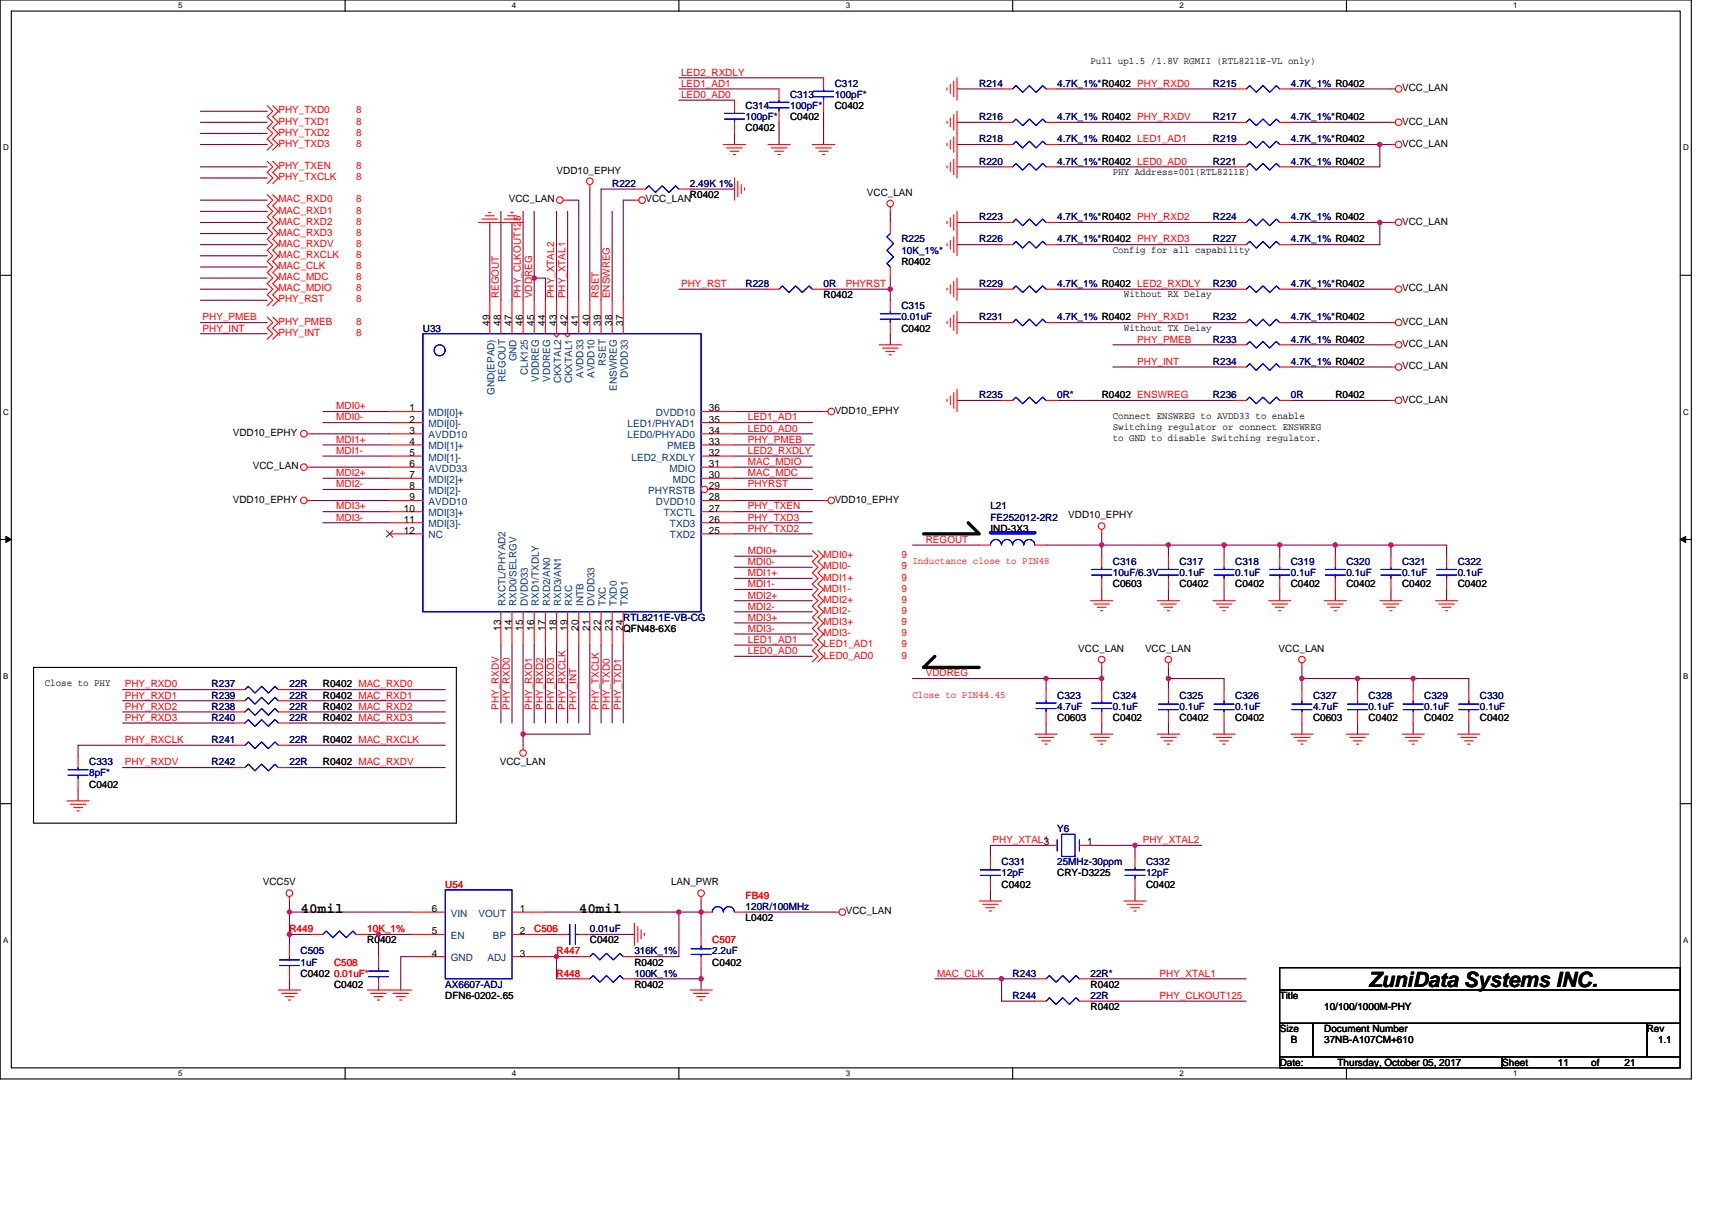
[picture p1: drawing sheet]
<svg xmlns="http://www.w3.org/2000/svg" width="297mm" height="210mm" viewBox="0 0 297 210" stroke-linecap="round" stroke-linejoin="round" font-family="sans-serif">
<path d="M0 0h293.5v187.2h-293.5zM2 1.9h289.5v183.4h-289.5z" fill="none" stroke="#000" stroke-width=".19"/>
<g fill="#fff">
<path d="M30.9 .2h.8v1.6h-.8z"/>
<path d="M30.9 185.5h.8v1.6h-.8z"/>
</g>
<path d="M59.9 0v1.9M59.9 185.3v1.9" fill="none" stroke="#000" stroke-width=".19"/>
<g fill="#fff">
<path d="M88.8 .2h.8v1.6h-.8z"/>
<path d="M88.8 185.5h.8v1.6h-.8z"/>
</g>
<path d="M117.8 0v1.9M117.8 185.3v1.9" fill="none" stroke="#000" stroke-width=".19"/>
<g fill="#fff">
<path d="M146.7 .2h.8v1.6h-.8z"/>
<path d="M146.7 185.5h.8v1.6h-.8z"/>
</g>
<path d="M175.7 0v1.9M175.7 185.3v1.9" fill="none" stroke="#000" stroke-width=".19"/>
<g fill="#fff">
<path d="M204.7 .2h.7v1.6h-.7z"/>
<path d="M204.7 185.5h.7v1.6h-.7z"/>
</g>
<path d="M233.6 0v1.9M233.6 185.3v1.9" fill="none" stroke="#000" stroke-width=".19"/>
<g fill="#fff">
<path d="M262.6 .2h.7v1.6h-.7z"/>
<path d="M262.6 185.5h.7v1.6h-.7z"/>
<path d="M.5 24.8h1v1.6h-1z"/>
<path d="M292 24.8h1v1.6h-1z"/>
<path d="M.5 70.7h1v1.5h-1z"/>
<path d="M292 70.7h1v1.5h-1z"/>
</g>
<path d="M0 47.8h2M291.5 47.8h2" fill="none" stroke="#000" stroke-width=".19"/>
<g fill="#fff">
<path d="M.5 116.5h.9v1.6h-.9z"/>
<path d="M292 116.5h.9v1.6h-.9z"/>
</g>
<path d="M0 93.6h2M291.5 93.6h2" fill="none" stroke="#000" stroke-width=".19"/>
<path d="M1 93.1l1 .5-1 .5zM291.5 93.6l1-.5v1z" fill="#000" stroke="#000" stroke-width=".17"/>
<g fill="#fff">
<path d="M.5 162.4h.9v1.5h-.9z"/>
<path d="M292 162.4h.9v1.5h-.9z"/>
</g>
<path d="M5.8 115.8h73.4v27.1h-73.4zM0 139.5h2M291.5 139.5h2M222 167.9h69.5v3.9h-69.5zM222 171.8h69.5v5.8h-69.5zM222 177.6h5.8v5.8h-5.8zM227.8 177.6h57.9v5.8h-57.9zM285.7 177.6h5.8v5.8h-5.8zM222 183.4h38.6v1.9h-38.6zM260.6 183.4h30.9v1.9h-30.9z" fill="none" stroke="#000" stroke-width=".19"/>
<g fill="none" stroke="#800040" stroke-width=".19">
<path d="M34.8 19.3h11.6M117.8 17.4h9.6M117.8 15.4h17.4M117.8 13.5h25.1M142.9 19.3v5.8M166 15.4h7.8M183.4 15.4h30.9M224 15.4h17.3M34.8 23.2h11.6M34.8 21.2h11.6M34.8 25.1h11.6M34.8 29h11.6"/>
<path d="M34.8 30.9h11.6M34.8 34.7h11.6M34.8 36.7h11.6M34.8 38.6h11.6M85 38.6v13.5M86.9 36.7v15.4M88.8 38.6v13.5M90.8 36.7v15.4M92.7 36.7v11.6M96.6 36.7v15.4M98.5 36.7v15.4M98.5 34.7h1.9v17.4"/>
<path d="M102.3 32.8v19.3M106.2 36.7v15.4M110.1 32.8h-5.8v19.3M110.1 34.7h-2v17.4M119.7 32.8h7.7M127.4 23.2v1.9M135.2 21.2v3.9M154.5 36.7v1.9M166 21.2h7.8M166 25.1h7.8M166 29h7.8M166 38.6h7.8"/>
<path d="M183.4 21.2h30.9M183.4 38.6h30.9M183.4 25.1h30.9M183.4 29h30.9M224 38.6h15.4M224 21.2h17.3M224 25.1h15.4M239.4 38.6v3.9h-15.4M239.4 25.1v3.9h-15.4M239.4 38.6h1.9M239.4 25.1h1.9M34.8 56h11.6"/>
<path d="M34.8 57.9h11.6M34.8 42.5h11.6M34.8 44.4h11.6M34.8 52.1h11.6M34.8 48.3h11.6M34.8 50.2h11.6M34.8 46.3h11.6M34.8 40.5h11.6M92.7 48.3h1.9v3.8M92.7 48.3v3.8M117.8 50.2h15.4M142.9 50.2h11.6"/>
<path d="M154.5 48.3v1.9M154.5 50.2v1.9M154.5 57.9v1.9M166 42.5h7.8M166 56h7.8M166 50.2h7.8M183.4 42.5h30.9M183.4 56h30.9M183.4 50.2h30.9M193.1 59.8h21.2M224 56h17.3M224 59.8h17.3"/>
<path d="M224 50.2h17.3M54.1 75.3h13.5M56 77.2h11.6M56 73.3h11.6M56 79.1h11.6M56 71.4h11.6M127.4 77.2h13.9M127.4 71.4h15.5M127.4 75.3h13.5M127.4 73.3h13.5M127.4 79.1h13.5M166 69.5h7.8"/>
<path d="M183.4 69.5h30.9M193.1 63.7h21.2M224 63.7h17.3M224 69.5h17.3M54.1 81.1h13.5M54.1 86.9h13.5M56 90.7h11.6M56 88.8h11.6M56 84.9h11.6M56 83h11.6M127.4 86.9h15.5M127.4 84.9h13.5"/>
<path d="M127.4 81.1h13.5M127.4 88.8h13.5M127.4 90.7h13.5M127.4 92.6h13.5M127.4 83h13.5M127.4 98.4h13.5M127.4 96.5h13.5M158.3 94.6h11.6M181.5 94.6h9.7M191.2 94.6h11.5M191.2 94.6v1.9M191.2 92.6v2"/>
<path d="M202.7 94.6h9.7M202.7 94.6v1.9M212.4 94.6h9.6M212.4 94.6v1.9M222 94.6h9.7M222 94.6v1.9M231.7 94.6h9.6M231.7 94.6v1.9M241.3 94.6h9.7v1.9M241.3 94.6v1.9M21.3 119.7h19.3M50.2 119.7h27.1"/>
<path d="M86.9 112v13.5M88.8 112v13.5M90.8 112v15.4M92.7 112v13.5M94.6 112v13.5M96.6 112v13.5M98.5 112v13.5M100.4 112v13.5M102.3 112v15.4h-11.5M104.3 112v13.5M106.2 112v13.5M108.1 112v13.5"/>
<path d="M127.4 100.4h13.5M127.4 110h13.5M127.4 108.1h13.5M127.4 102.3h13.5M127.4 106.2h13.5M127.4 104.2h13.5M127.4 113.9h13.5M127.4 112h13.5M158.3 117.8h23.2M181.5 117.8v1.9M181.5 117.8h9.7M191.2 117.8v1.9"/>
<path d="M191.2 115.8v2M191.2 102.3v1.9M202.7 115.8v2M202.7 117.8h9.7v1.9M202.7 102.3v1.9M202.7 117.8v1.9M212.4 102.3v1.9M222 102.3v1.9M225.9 117.8v1.9M225.9 115.8v2M225.9 117.8h9.6M231.7 102.3v1.9"/>
<path d="M235.5 117.8h9.7M235.5 117.8v1.9M241.3 102.3v1.9M245.2 117.8h9.6v1.9M245.2 117.8v1.9M251 102.3v1.9M13.5 137.1v1.9M21.3 125.5h19.3M21.3 123.5h19.3M21.3 121.6h19.3M21.3 133.2h19.3M40.6 129.3h-27.1v2"/>
<path d="M50.2 129.3h27.1M50.2 123.5h27.1M50.2 125.5h27.1M50.2 121.6h27.1M50.2 133.2h27.1M90.8 127.4v1.9M181.5 125.5v1.9M191.2 125.5v1.9M202.7 125.5v1.9M212.4 125.5v1.9M225.9 125.5v1.9M235.5 125.5v1.9"/>
<path d="M245.2 125.5v1.9M254.8 125.5v1.9M50.2 158.3h21.3M50.2 156.4v1.9M50.2 158.3v3.9M94.6 158.3h23.2M117.8 158.3v7.7h-7.7M117.8 158.3h3.8M121.6 156.4v1.9M121.6 158.3v3.9M129.4 158.3h15.4M171.8 154.4v2"/>
<path d="M181.5 146.7h-9.7v1.9M189.2 146.7h7.7M196.9 146.7v1.9M196.9 154.4v2M196.9 146.7h11.6M50.2 162.2h3.9M50.2 162.2v1.9M50.2 169.9v1.9M63.7 162.2h2M65.7 162.2v3.8M65.7 162.2h5.8M71.5 166h-2v5.8"/>
<path d="M94.6 166h2v3.9h3.8M94.6 162.2h2M96.6 166h3.8M102.3 162.2h7.8M110.1 169.9h11.5M121.6 169.9v1.9M121.6 167.9v2M162.2 169.9h11.6M173.8 169.9v3.8h5.8M173.8 169.9h5.8M189.2 173.7h27M189.2 169.9h27"/>
</g>
<g fill="#f0f" stroke="#f0f" stroke-width=".19">
<circle cx="225.9" cy="117.7" r=".38"/>
<circle cx="191.1" cy="94.6" r=".38"/>
<circle cx="196.9" cy="146.7" r=".38"/>
<circle cx="239.4" cy="25.1" r=".38"/>
<circle cx="239.4" cy="38.6" r=".38"/>
<circle cx="241.3" cy="94.6" r=".38"/>
<circle cx="181.5" cy="117.7" r=".38"/>
<circle cx="191.1" cy="117.7" r=".38"/>
<circle cx="92.7" cy="48.2" r=".38"/>
<circle cx="90.7" cy="127.4" r=".38"/>
<circle cx="202.7" cy="94.6" r=".38"/>
<circle cx="202.7" cy="117.7" r=".38"/>
<circle cx="235.5" cy="117.7" r=".38"/>
<circle cx="245.2" cy="117.7" r=".38"/>
<circle cx="212.4" cy="94.6" r=".38"/>
<circle cx="222" cy="94.6" r=".38"/>
<circle cx="231.7" cy="94.6" r=".38"/>
<circle cx="154.5" cy="50.2" r=".38"/>
<circle cx="173.8" cy="169.9" r=".38"/>
<circle cx="50.2" cy="158.3" r=".38"/>
<circle cx="50.2" cy="162.1" r=".38"/>
<circle cx="96.5" cy="166" r=".38"/>
<circle cx="121.6" cy="169.9" r=".38"/>
<circle cx="121.6" cy="158.3" r=".38"/>
<circle cx="117.8" cy="158.3" r=".38"/>
<circle cx="65.7" cy="162.1" r=".38"/>
</g>
<g fill="none" stroke="#f00" stroke-width=".19">
<path d="M46.4 18.3l.9 1-.9 1 .9 .9-.9 1 .9 1-.9 .9 .9 1-.9 1M47.3 18.3l1 1-1 1 1 .9-1 1 1 1-1 .9 1 1-1 1M164.3 15.2v.4M164.9 14.7v1.5M165.5 19.9v2.7M165.5 14.1v2.7M166 19.3v11.6M166 13.5v3.9M241.3 15.4h.8M46.4 33.8l.9 .9-.9 1 .9 1-.9 .9 .9 1-.9 1 .9 .9-.9 1 .9 1-.9 .9 .9 1-.9 1 .9 .9-.9 1 .9 1-.9 .9 .9 1-.9 1 .9 .9-.9 1M46.4 28l.9 1-.9 .9 .9 1-.9 1M47.3 33.8l1 .9-1 1 1 1-1 .9 1 1-1 1 1 .9-1 1 1 1-1 .9 1 1-1 1 1 .9-1 1 1 1-1 .9 1 1-1 1 1 .9-1 1"/>
<path d="M47.3 28l1 1-1 .9 1 1-1 1M83.6 38h2.7M84.2 37.4h1.5M84.8 36.9h.4M87.5 38h2.7M88.1 37.4h1.5M88.6 36.9h.4M90.8 38.6h-7.8M97.7 34.7h.8M102.3 32v.8M110.1 34.7h.7M125.5 25.1h3.9"/>
<path d="M126.1 25.7h2.7M126.7 26.2h1.5M127.3 26.8h.3M127.4 30.9v3.8M128 31.5v2.7M128.6 32v1.6M129.2 32.6v.4M133.2 25.1h3.9M133.8 25.7h2.7M134.4 26.2h1.5M135 26.8h.4M140.9 25.1h3.9"/>
<path d="M141.5 25.7h2.7M142.1 26.2h1.6M142.7 26.8h.4M154.5 35.9v.8M164.3 24.9v.4M164.3 28.8v.3M164.3 21v.4M164.3 38.4v.4M164.9 24.3v1.6M164.9 28.2v1.5M164.9 20.5v1.5M164.9 37.8v1.6"/>
<path d="M165.5 23.7v2.7M165.5 27.6v2.7M165.5 37.3v2.7M166 36.7v7.7M241.3 25.1h.8M241.3 21.2h.8M241.3 38.6h.8M46.4 55l.9 1-.9 .9 .9 1-.9 1M47.3 55l1 1-1 .9 1 1-1 1M152.5 59.8h3.9M164.3 42.3v.4M164.3 55.8v.4"/>
<path d="M164.3 50v.4M164.9 41.7v1.5M164.9 55.2v1.5M164.9 49.4v1.5M165.5 41.1v2.7M165.5 54.6v2.7M165.5 48.8v2.7M166 54v3.9M166 48.3v3.8M173.8 50.2h1.9M181.5 50.2h1.9M241.3 56h.8"/>
<path d="M241.3 59.8h.8M241.3 50.2h.8M53.3 75.3h.8M67.6 71.4h5.8M67.6 73.3h5.8M67.6 75.3h5.8M67.6 77.2h5.8M67.6 79.1h5.8M142.9 71.4h.8M153.1 60.4h2.7M153.7 61h1.5M154.3 61.6h.4"/>
<path d="M164.3 69.3v.4M164.9 68.7v1.6M165.5 68.1v2.7M166 67.6v3.8M241.3 69.5h.8M241.3 63.7h.8M53.3 81.1h.8M53.3 86.9h.8M67.6 81.1h5.8M67.6 83h5.8M67.6 84.9h5.8M67.6 86.9h5.8"/>
<path d="M67.6 88.8h5.8M67.6 90.7h5.8M67.6 92.6h5.8M121.6 86.9h5.8M121.6 88.8h5.8M121.6 90.7h5.8M121.6 92.6h5.8M140.9 95.5l1 1-1 1 1 .9-1 1 1 1-1 .9 1 1-1 1 1 .9-1 1 1 1-1 .9 1 1-1 1 1 .9-1 1 1 1-1 .9 1 1-1 1M141.9 95.5l1 1-1 1 1 .9-1 1 1 1-1 .9 1 1-1 1 1 .9-1 1 1 1-1 .9 1 1-1 1 1 .9-1 1 1 1-1 .9 1 1-1 1M142.9 86.9h.8M191.2 91.9v.7M202.7 96.5v1.9"/>
<path d="M86.9 106.2v5.8M88.8 106.2v5.8M90.8 106.2v5.8M92.7 106.2v5.8M94.6 106.2v5.8M96.6 106.2v5.8M98.5 106.2v5.8M100.4 106.2v5.8M102.3 106.2v5.8M104.3 106.2v5.8M106.2 106.2v5.8M108.1 106.2v5.8"/>
<path d="M189.2 104.2h3.9M189.8 104.8h2.7M190.4 105.4h1.5M190.9 106h.4M191.2 115v.8M200.8 104.2h3.9M201.4 104.8h2.7M201.9 105.4h1.6M202.5 106h.4M202.7 115v.8M202.7 100.4v1.9M210.5 104.2h3.8"/>
<path d="M211 104.8h2.7M211.6 105.4h1.5M212.2 106h.4M220.1 104.2h3.9M220.7 104.8h2.7M221.3 105.4h1.5M221.8 106h.4M225.9 115v.8M229.8 104.2h3.8M230.3 104.8h2.7M230.9 105.4h1.5M231.5 106h.4"/>
<path d="M239.4 104.2h3.9M240 104.8h2.7M240.6 105.4h1.5M241.1 106h.4M249.1 104.2h3.8M249.6 104.8h2.7M250.2 105.4h1.6M250.8 106h.4M11.6 139h3.9M12.2 139.6h2.7M90.8 129.3v.8M179.6 127.4h3.8"/>
<path d="M180.1 128h2.7M180.7 128.6h1.6M181.3 129.1h.4M189.2 127.4h3.9M189.8 128h2.7M190.4 128.6h1.5M190.9 129.1h.4M200.8 127.4h3.9M201.4 128h2.7M201.9 128.6h1.6M202.5 129.1h.4M210.5 127.4h3.8"/>
<path d="M211 128h2.7M211.6 128.6h1.5M212.2 129.1h.4M224 127.4h3.8M224.5 128h2.7M225.1 128.6h1.6M225.7 129.1h.4M233.6 127.4h3.9M234.2 128h2.7M234.8 128.6h1.5M235.3 129.1h.4M243.3 127.4h3.8"/>
<path d="M243.8 128h2.7M244.4 128.6h1.6M245 129.1h.4M252.9 127.4h3.9M253.5 128h2.7M254.1 128.6h1.5M254.7 129.1h.3M12.8 140.1h1.5M13.4 140.7h.3M50.2 155.6v.8M121.6 155.6v.8M144.8 158.3h.8"/>
<path d="M169.9 156.4h3.9M170.5 156.9h2.7M171.1 157.5h1.5M171.6 158.1h.4M195 156.4h3.9M195.6 156.9h2.7M196.2 157.5h1.5M196.7 158.1h.4M48.3 171.8h3.9M48.9 172.4h2.7M49.5 173h1.5M50 173.5h.4"/>
<path d="M64.3 172.4h2.7M64.9 173h1.5M65.5 173.5h.4M68.2 172.4h2.7M68.8 173h1.5M69.3 173.5h.4M71.5 171.8h-7.8M100.4 166h1.9M108.1 166h2M110.1 160.2v3.9M110.7 160.8v2.7M111.2 161.4v1.5"/>
<path d="M111.8 161.9v.4M119.7 171.8h3.9M120.3 172.4h2.7M120.9 173h1.5M121.5 173.5h.4"/>
<circle cx="242.7" cy="15.4" r=".57"/>
<circle cx="97.1" cy="34.7" r=".57"/>
<circle cx="102.3" cy="31.5" r=".57"/>
<circle cx="111.4" cy="34.7" r=".57"/>
<circle cx="154.5" cy="35.3" r=".57"/>
<circle cx="242.7" cy="25.1" r=".57"/>
<circle cx="242.7" cy="38.6" r=".57"/>
<circle cx="242.7" cy="21.2" r=".57"/>
<circle cx="242.7" cy="56" r=".57"/>
<circle cx="242.7" cy="50.2" r=".57"/>
<circle cx="242.7" cy="59.8" r=".57"/>
<circle cx="52.7" cy="75.3" r=".57"/>
<circle cx="144.2" cy="71.4" r=".57"/>
<circle cx="242.7" cy="63.7" r=".57"/>
<circle cx="242.7" cy="69.5" r=".57"/>
<circle cx="52.7" cy="86.8" r=".57"/>
<circle cx="52.7" cy="81.1" r=".57"/>
<circle cx="144.2" cy="86.8" r=".57"/>
<circle cx="191.1" cy="91.3" r=".57"/>
<circle cx="191.1" cy="114.5" r=".57"/>
<circle cx="202.7" cy="114.5" r=".57"/>
<circle cx="225.9" cy="114.5" r=".57"/>
<circle cx="90.8" cy="130.7" r=".57"/>
<circle cx="50.2" cy="155" r=".57"/>
<circle cx="121.6" cy="155" r=".57"/>
<circle cx="146.2" cy="158.3" r=".57"/>
</g>
<path d="M168 90.7l1.9 1.9h-9.7M162.2 113.9l-2 1.9h9.7" fill="none" stroke="#000" stroke-width=".57"/>
<g fill="none" stroke="#00f" stroke-width=".19">
<path d="M73.4 57.9h48.2v48.3h-48.2zM175.7 50.2l.6-.6 1.1 1.2 1.2-1.2 1.2 1.2 1.1-1.2 .6 .6M201 99.8h3.5M201 98.8h3.5M202.7 98.4v.4M202.7 99.8v.6M102.3 166l.6-.6 1.2 1.2 1.1-1.2 1.2 1.2 1.2-1.2 .5 .6"/>
<circle cx="76.3" cy="60.8" r=".95"/>
</g>
<path d="M67 92.1l1.2 1.1M68.2 92.1l-1.2 1.1" fill="none" stroke="#804000" stroke-width=".17"/>
<circle cx="122.2" cy="84.9" r=".57" fill="#fff" stroke="#f00" stroke-width=".19"/>
<g fill="none" stroke="#f00" stroke-width=".19">
<path d="M127.4 17.4v1.9M135.2 15.4v2M135.2 19.3v1.9M142.9 13.5v1.9M142.9 17.4v1.9M173.8 15.4h1.9M181.5 15.4h1.9M214.3 15.4h1.9M222 15.4h2M110.1 32.8h1.9M117.8 32.8h1.9M127.4 21.2v2"/>
<path d="M154.5 38.6v1.9M173.8 29h1.9M173.8 38.6h1.9M173.8 25.1h1.9M173.8 21.2h1.9M181.5 29h1.9M181.5 38.6h1.9M181.5 25.1h1.9M181.5 21.2h1.9M214.3 29h1.9M214.3 38.6h1.9M214.3 25.1h1.9"/>
<path d="M214.3 21.2h1.9M222 29h2M222 38.6h2M222 25.1h2M222 21.2h2M85 52.1v5.8M86.9 52.1v5.8M88.8 52.1v5.8M90.8 52.1v5.8M92.7 52.1v5.8M94.6 52.1v5.8M96 57.9l.6 .6 .5-.6"/>
<path d="M96.6 52.1v5.8M97.9 57.9l.6 .6 .6-.6M98.5 52.1v5.8M100.4 52.1v5.8M102.3 52.1v5.8M104.3 52.1v5.8M106.2 52.1v5.8M108.1 52.1v5.8M133.2 50.2h2M140.9 50.2h2M154.5 46.3v2M154.5 52.1v1.9"/>
<path d="M154.5 56v1.9M173.8 42.5h1.9M173.8 56h1.9M181.5 42.5h1.9M181.5 56h1.9M214.3 42.5h1.9M214.3 59.8h1.9M214.3 50.2h1.9M214.3 56h1.9M222 42.5h2M222 59.8h2M222 50.2h2"/>
<path d="M222 56h2M121.6 79.1h5.8M121.6 77.2h5.8M121.6 75.3h5.8M121.6 73.3h5.8M121.6 71.4h5.8M173.8 69.5h1.9M181.5 69.5h1.9M214.3 63.7h1.9M214.3 69.5h1.9M222 63.7h2M222 69.5h2"/>
<path d="M121.6 83h5.8M121.6 81.1h5.8M122.8 84.9h4.6M169.9 94.6h1.9M179.6 94.6h1.9M191.2 96.5v1.9M212.4 96.5v1.9M222 96.5v1.9M231.7 96.5v1.9M241.3 96.5v1.9M251 96.5v1.9M40.6 119.7h1.9"/>
<path d="M48.3 119.7h1.9M181.5 119.7v1.9M191.2 100.4v1.9M191.2 119.7v1.9M202.7 119.7v1.9M212.4 100.4v1.9M212.4 119.7v1.9M222 100.4v1.9M225.9 119.7v1.9M231.7 100.4v1.9M235.5 119.7v1.9M241.3 100.4v1.9"/>
<path d="M245.2 119.7v1.9M251 100.4v1.9M254.8 119.7v1.9M13.5 131.3v1.9M13.5 135.1v2M40.6 129.3h1.9M40.6 133.2h1.9M40.6 121.6h1.9M40.6 123.5h1.9M40.6 125.5h1.9M48.3 129.3h1.9M48.3 133.2h1.9"/>
<path d="M48.3 121.6h1.9M48.3 123.5h1.9M48.3 125.5h1.9M181.5 123.5v2M191.2 123.5v2M202.7 123.5v2M212.4 123.5v2M225.9 123.5v2M235.5 123.5v2M245.2 123.5v2M254.8 123.5v2M71.5 158.3h5.8"/>
<path d="M88.8 158.3h5.8M121.6 158.3h2M127.4 158.3h2M171.8 148.6v2M171.8 152.5v1.9M181.5 146.7h1.9M187.3 146.7h1.9M196.9 148.6v2M196.9 152.5v1.9M50.2 164.1v1.9M50.2 167.9v2M54.1 162.2h1.9"/>
<path d="M61.8 162.2h1.9M65.7 166v1.9M65.7 169.9v1.9M71.5 162.2h5.8M71.5 166h5.8M88.8 162.2h5.8M88.8 166h5.8M96.6 162.2h1.9M100.4 162.2h1.9M100.4 169.9h1.9M108.1 169.9h2M121.6 162.2v1.9"/>
<path d="M121.6 166v1.9M179.6 169.9h1.9M179.6 173.7h1.9M187.3 169.9h1.9M187.3 173.7h1.9"/>
</g>
<g fill="none" stroke="#00f" stroke-width=".19">
<path d="M125.7 19.7h3.5M127.4 19.3v.4M133.4 18.7h3.5M133.4 17.8h3.5M135.2 17.4v.4M135.2 18.7v.6M141.2 16.8h3.4M141.2 15.8h3.4M142.9 15.4v.4M142.9 16.8v.6M175.7 15.4l.6-.5 1.1 1.1 1.2-1.1 1.2 1.1 1.1-1.1 .6 .5M216.2 15.4l.6-.5 1.2 1.1 1.1-1.1 1.2 1.1 1.1-1.1 .6 .5"/>
<path d="M112 32.8l.6-.6 1.1 1.2 1.2-1.2 1.2 1.2 1.1-1.2 .6 .6M125.7 20.7h3.5M127.4 20.7v.5M175.7 29l.6-.6 1.1 1.1 1.2-1.1 1.2 1.1 1.1-1.1 .6 .6M175.7 25.1l.6-.6 1.1 1.2 1.2-1.2 1.2 1.2 1.1-1.2 .6 .6M175.7 21.2l.6-.5 1.1 1.1 1.2-1.1 1.2 1.1 1.1-1.1 .6 .5M175.7 38.6l.6-.6 1.1 1.2 1.2-1.2 1.2 1.2 1.1-1.2 .6 .6M216.2 38.6l.6-.6 1.2 1.2 1.1-1.2 1.2 1.2 1.1-1.2 .6 .6M216.2 29l.6-.6 1.2 1.1 1.1-1.1 1.2 1.1 1.1-1.1 .6 .6M216.2 25.1l.6-.6 1.2 1.2 1.1-1.2 1.2 1.2 1.1-1.2 .6 .6M216.2 21.2l.6-.5 1.2 1.1 1.1-1.1 1.2 1.1 1.1-1.1 .6 .5M135.2 50.2l.5-.6 1.2 1.2 1.2-1.2 1.1 1.2 1.2-1.2 .5 .6"/>
<path d="M152.7 55.4h3.5M152.7 54.4h3.5M154.5 40.5l-.6 .6 1.1 1.2-1.1 1.1 1.1 1.2-1.1 1.1 .6 .6M154.5 54v.4M154.5 55.4v.6M175.7 42.5l.6-.6 1.1 1.2 1.2-1.2 1.2 1.2 1.1-1.2 .6 .6M175.7 56l.6-.6 1.1 1.2 1.2-1.2 1.2 1.2 1.1-1.2 .6 .6M216.2 42.5l.6-.6 1.2 1.2 1.1-1.2 1.2 1.2 1.1-1.2 .6 .6M216.2 59.8l.6-.5 1.2 1.1 1.1-1.1 1.2 1.1 1.1-1.1 .6 .5M216.2 50.2l.6-.6 1.2 1.2 1.1-1.2 1.2 1.2 1.1-1.2 .6 .6M216.2 56l.6-.6 1.2 1.2 1.1-1.2 1.2 1.2 1.1-1.2 .6 .6M175.7 69.5l.6-.6 1.1 1.2 1.2-1.2 1.2 1.2 1.1-1.2 .6 .6"/>
<path d="M216.2 63.7l.6-.6 1.2 1.2 1.1-1.2 1.2 1.2 1.1-1.2 .6 .6M216.2 69.5l.6-.6 1.2 1.2 1.1-1.2 1.2 1.2 1.1-1.2 .6 .6M171.8 94.6a.95 .95 0 0 1 1-1 .95 .95 0 0 1 1 1 .96 .96 0 0 1 .9-1 .96 .96 0 0 1 1 1M175.7 94.6a.95 .95 0 0 1 1-1 .95 .95 0 0 1 .9 1 .96 .96 0 0 1 1-1 .96 .96 0 0 1 .9 1M189.4 99.8h3.5M189.4 98.8h3.5M191.2 98.4v.4M191.2 99.8v.6M210.6 99.8h3.5M210.6 98.8h3.5M212.4 98.4v.4M212.4 99.8v.6"/>
<path d="M220.3 99.8h3.5M220.3 98.8h3.5M222 98.4v.4M222 99.8v.6M230 99.8h3.4M230 98.8h3.4M231.7 98.4v.4M231.7 99.8v.6M239.6 99.8h3.5M239.6 98.8h3.5M241.3 98.4v.4M241.3 99.8v.6"/>
<path d="M249.3 99.8h3.4M249.3 98.8h3.4M251 98.4v.4M251 99.8v.6M42.5 119.7l.6-.6 1.1 1.2 1.2-1.2 1.2 1.2 1.1-1.2 .6 .6M11.8 134.5h3.5M11.8 133.6h3.5M13.5 133.2v.4M13.5 134.5v.6M42.5 129.3l.6-.5 1.1 1.1 1.2-1.1 1.2 1.1 1.1-1.1 .6 .5M42.5 133.2l.6-.6 1.1 1.2 1.2-1.2 1.2 1.2 1.1-1.2 .6 .6M42.5 121.6l.6-.6 1.1 1.2 1.2-1.2 1.2 1.2 1.1-1.2 .6 .6"/>
<path d="M42.5 123.5l.6-.5 1.1 1.1 1.2-1.1 1.2 1.1 1.1-1.1 .6 .5M42.5 125.5l.6-.6 1.1 1.1 1.2-1.1 1.2 1.1 1.1-1.1 .6 .6M179.8 123h3.4M179.8 122h3.4M181.5 121.6v.4M181.5 123v.5M189.4 123h3.5M189.4 122h3.5M191.2 121.6v.4M191.2 123v.5M201 122.2h3.5M201 123.1h3.5"/>
<path d="M202.7 123.1v.4M202.7 121.6v.6M210.6 122.2h3.5M210.6 123.1h3.5M212.4 123.1v.4M212.4 121.6v.6M224.2 122.2h3.4M224.2 123.1h3.4M225.9 123.1v.4M225.9 121.6v.6M233.8 122.2h3.5M233.8 123.1h3.5"/>
<path d="M235.5 123.1v.4M235.5 121.6v.6M243.5 122.2h3.4M243.5 123.1h3.4M245.2 123.1v.4M245.2 121.6v.6M253.1 122.2h3.5M253.1 123.1h3.5M254.8 123.1v.4M254.8 121.6v.6M77.3 154.4h11.5v15.5h-11.5zM123.6 158.3a.95 .95 0 0 1 .9-1 .95 .95 0 0 1 1 1"/>
<path d="M125.5 158.3a.95 .95 0 0 1 1-1 .95 .95 0 0 1 .9 1M170.1 151.9h3.5M170.1 151h3.5M171.8 150.6v.4M171.8 151.9v.6M183.4 145.7v2M184.2 144.8h2.3v3.8h-2.3zM187.3 145.7v2M195.2 151.9h3.5M195.2 151h3.5M196.9 150.6v.4M196.9 151.9v.6"/>
<path d="M48.5 166.6h3.5M48.5 167.6h3.5M50.2 167.6v.3M50.2 166v.6M56 162.2l.6-.6 1.2 1.1 1.1-1.1 1.2 1.1 1.1-1.1 .6 .6M63.9 168.5h3.5M63.9 169.5h3.5M65.7 169.5v.4M65.7 167.9v.6M98.5 162.2h.4M98.9 160.4v3.5M99.8 162.2h.6"/>
<path d="M99.8 160.4v3.5M102.3 169.9l.6-.6 1.2 1.2 1.1-1.2 1.2 1.2 1.2-1.2 .5 .6M119.9 164.7h3.5M119.9 165.6h3.5M121.6 165.6v.4M121.6 164.1v.6M181.5 173.7l.6-.6 1.1 1.2 1.2-1.2 1.1 1.2 1.2-1.2 .6 .6M181.5 169.9l.6-.6 1.1 1.2 1.2-1.2 1.1 1.2 1.2-1.2 .6 .6"/>
</g>
<path d="M171.8 92.5h7.8" fill="none" stroke="#00f" stroke-width=".57"/>
<g fill="#f0f" stroke="#f0f" stroke-width=".19">
<circle cx="225.9" cy="117.7" r=".38"/>
<circle cx="191.1" cy="94.6" r=".38"/>
<circle cx="196.9" cy="146.7" r=".38"/>
<circle cx="239.4" cy="25.1" r=".38"/>
<circle cx="239.4" cy="38.6" r=".38"/>
<circle cx="241.3" cy="94.6" r=".38"/>
<circle cx="181.5" cy="117.7" r=".38"/>
<circle cx="191.1" cy="117.7" r=".38"/>
<circle cx="92.7" cy="48.2" r=".38"/>
<circle cx="90.7" cy="127.4" r=".38"/>
<circle cx="202.7" cy="94.6" r=".38"/>
<circle cx="202.7" cy="117.7" r=".38"/>
<circle cx="235.5" cy="117.7" r=".38"/>
<circle cx="245.2" cy="117.7" r=".38"/>
<circle cx="212.4" cy="94.6" r=".38"/>
<circle cx="222" cy="94.6" r=".38"/>
<circle cx="231.7" cy="94.6" r=".38"/>
<circle cx="154.5" cy="50.2" r=".38"/>
<circle cx="173.8" cy="169.9" r=".38"/>
<circle cx="50.2" cy="158.3" r=".38"/>
<circle cx="50.2" cy="162.1" r=".38"/>
<circle cx="96.5" cy="166" r=".38"/>
<circle cx="121.6" cy="169.9" r=".38"/>
<circle cx="121.6" cy="158.3" r=".38"/>
<circle cx="117.8" cy="158.3" r=".38"/>
<circle cx="65.7" cy="162.1" r=".38"/>
</g>
<text font-size="3.7" x="237.5" y="171.3">ZuniData Systems INC.</text>
<g font-size="2.5">
<text x="52.2" y="158.5">40mil</text>
<text x="100.4" y="158.5">40mil</text>
</g>
<g font-size="1.7">
<text x="189.2" y="11">Pull up1.5 /1.8V RGMII (RTL8211E-VL only)</text>
<text x="243.3" y="15.8">VCC_LAN</text>
<text x="129.4" y="22.8">C0402</text>
<text x="137.1" y="20.8">C0402</text>
<text x="144.8" y="18.9">C0402</text>
<text x="243.3" y="21.6">VCC_LAN</text>
<text x="243.3" y="25.5">VCC_LAN</text>
<text x="88.3" y="35.1">VCC_LAN</text>
<text x="96.6" y="30.1">VDD10_EPHY</text>
<text x="112" y="35.1">VCC_LAN</text>
<text x="119.7" y="34.4">R0402</text>
<text x="150.4" y="34">VCC_LAN</text>
<text x="193.1" y="30.3">PHY Address=001(RTL8211E)</text>
<text x="243.3" y="39">VCC_LAN</text>
<text x="156.4" y="45.9">R0402</text>
<text x="193.1" y="43.8">Config for all capability</text>
<text x="142.9" y="51.7">R0402</text>
<text x="195" y="51.6">Without RX Delay</text>
<text x="243.3" y="50.6">VCC_LAN</text>
<text x="85" y="56.6" transform="rotate(-90 85 56.6)">49</text>
<text x="86.9" y="56.6" transform="rotate(-90 86.9 56.6)">48</text>
<text x="88.8" y="56.6" transform="rotate(-90 88.8 56.6)">47</text>
<text x="90.7" y="56.6" transform="rotate(-90 90.7 56.6)">46</text>
<text x="92.7" y="56.6" transform="rotate(-90 92.7 56.6)">45</text>
<text x="94.6" y="56.6" transform="rotate(-90 94.6 56.6)">44</text>
<text x="96.5" y="56.6" transform="rotate(-90 96.5 56.6)">43</text>
<text x="98.5" y="56.6" transform="rotate(-90 98.5 56.6)">42</text>
<text x="100.4" y="56.6" transform="rotate(-90 100.4 56.6)">41</text>
<text x="102.3" y="56.6" transform="rotate(-90 102.3 56.6)">40</text>
<text x="104.3" y="56.6" transform="rotate(-90 104.3 56.6)">39</text>
<text x="106.2" y="56.6" transform="rotate(-90 106.2 56.6)">38</text>
<text x="108.1" y="56.6" transform="rotate(-90 108.1 56.6)">37</text>
<text x="156.4" y="57.5">C0402</text>
<text x="195" y="57.4">Without TX Delay</text>
<text x="243.3" y="56.4">VCC_LAN</text>
<text x="243.3" y="60.2">VCC_LAN</text>
<text x="243.3" y="64.1">VCC_LAN</text>
<text x="71.1" y="71.4">1</text>
<text x="123" y="71.4">36</text>
<text x="144.8" y="71.8">VDD10_EPHY</text>
<text x="191.2" y="69.1">R0402 ENSWREG</text>
<text x="231.7" y="69.1">R0402</text>
<text x="243.3" y="69.9">VCC_LAN</text>
<text x="40.4" y="75.7">VDD10_EPHY</text>
<text x="71.1" y="73.3">2</text>
<text x="71.1" y="75.3">3</text>
<text x="71.1" y="77.2">4</text>
<text x="123" y="75.3">34</text>
<text x="123" y="73.3">35</text>
<text x="123" y="77.2">33</text>
<text x="193.1" y="72.8">Connect ENSWREG to AVDD33 to enable</text>
<text x="193.1" y="74.6">Switching regulator or connect ENSWREG</text>
<text x="193.1" y="76.5">to GND to disable Switching regulator.</text>
<text x="43.9" y="81.4">VCC_LAN</text>
<text x="71.1" y="79.1">5</text>
<text x="71.1" y="81">6</text>
<text x="71.1" y="83">7</text>
<text x="123" y="81">31</text>
<text x="123" y="79.1">32</text>
<text x="123" y="83">30</text>
<text x="40.4" y="87.2">VDD10_EPHY</text>
<text x="70.1" y="88.8">10</text>
<text x="71.1" y="84.9">8</text>
<text x="71.1" y="86.8">9</text>
<text x="123" y="84.9">29</text>
<text x="123" y="86.8">28</text>
<text x="123" y="88.8">27</text>
<text x="144.8" y="87.2">VDD10_EPHY</text>
<text x="185.4" y="90">VDD10_EPHY</text>
<text x="70.1" y="90.7">11</text>
<text x="70.1" y="92.6">12</text>
<text x="123" y="92.6">25</text>
<text x="123" y="90.7">26</text>
<text x="171.8" y="92.3">IND-3X3</text>
<text x="193.1" y="101.9">C0603</text>
<text x="204.7" y="101.9">C0402</text>
<text x="214.3" y="101.9">C0402</text>
<text x="224" y="101.9">C0402</text>
<text x="233.6" y="101.9">C0402</text>
<text x="243.3" y="101.9">C0402</text>
<text x="252.9" y="101.9">C0402</text>
<text x="86.9" y="109.4" transform="rotate(-90 86.9 109.4)">13</text>
<text x="88.8" y="109.4" transform="rotate(-90 88.8 109.4)">14</text>
<text x="90.7" y="109.4" transform="rotate(-90 90.7 109.4)">15</text>
<text x="92.7" y="109.4" transform="rotate(-90 92.7 109.4)">16</text>
<text x="94.6" y="109.4" transform="rotate(-90 94.6 109.4)">17</text>
<text x="96.5" y="109.4" transform="rotate(-90 96.5 109.4)">18</text>
<text x="98.5" y="109.4" transform="rotate(-90 98.5 109.4)">19</text>
<text x="100.4" y="109.4" transform="rotate(-90 100.4 109.4)">20</text>
<text x="102.3" y="109.4" transform="rotate(-90 102.3 109.4)">21</text>
<text x="104.3" y="109.4" transform="rotate(-90 104.3 109.4)">22</text>
<text x="106.2" y="109.4" transform="rotate(-90 106.2 109.4)">23</text>
<text x="108.1" y="109.4" transform="rotate(-90 108.1 109.4)">24</text>
<text x="108.1" y="109.6">QFN48-6X6</text>
<text x="187.1" y="113.1">VCC_LAN</text>
<text x="198.7" y="113.1">VCC_LAN</text>
<text x="221.8" y="113.1">VCC_LAN</text>
<text x="7.8" y="119.1">Close to PHY</text>
<text x="56" y="119.3">R0402 MAC_RXD0</text>
<text x="56" y="121.2">R0402 MAC_RXD1</text>
<text x="56" y="123.1">R0402 MAC_RXD2</text>
<text x="56" y="125.1">R0402 MAC_RXD3</text>
<text x="183.4" y="125.1">C0603</text>
<text x="193.1" y="125.1">C0402</text>
<text x="204.7" y="125.1">C0402</text>
<text x="214.3" y="125.1">C0402</text>
<text x="227.8" y="125.1">C0603</text>
<text x="237.5" y="125.1">C0402</text>
<text x="247.1" y="125.1">C0402</text>
<text x="256.8" y="125.1">C0402</text>
<text x="56" y="128.9">R0402 MAC_RXCLK</text>
<text x="15.5" y="136.7">C0402</text>
<text x="56" y="132.8">R0402 MAC_RXDV</text>
<text x="86.7" y="132.8">VCC_LAN</text>
<text x="181.1" y="146.7">3</text>
<text x="188.6" y="146.7">1</text>
<text x="45.6" y="153.6">VCC5V</text>
<text x="116.4" y="153.6">LAN_PWR</text>
<text x="173.8" y="154.1">C0402</text>
<text x="183.4" y="152.1">CRY-D3225</text>
<text x="198.9" y="154.1">C0402</text>
<text x="74.9" y="158.3">6</text>
<text x="90.2" y="158.3">1</text>
<text x="129.4" y="159.8">L0402</text>
<text x="146.7" y="158.7">VCC_LAN</text>
<text x="63.7" y="163.7">R0402</text>
<text x="74.9" y="162.1">5</text>
<text x="74.9" y="166">4</text>
<text x="90.2" y="166">3</text>
<text x="90.2" y="162.1">2</text>
<text x="102.3" y="163.7">C0402</text>
<text x="110.1" y="167.6">R0402</text>
<text x="123.6" y="167.6">C0402</text>
<text x="52.2" y="169.5">C0402</text>
<text x="58" y="171.4">C0402</text>
<text x="77.3" y="173.4">DFN6-0202-.65</text>
<text x="110.1" y="171.4">R0402</text>
<text x="189.2" y="171.4">R0402</text>
<text x="222" y="173.4">Title</text>
<text x="189.2" y="175.3">R0402</text>
<text x="222" y="179.1">Size</text>
<text x="229.8" y="179.1">Document Number</text>
<text x="229.8" y="175.3">10/100/1000M-PHY</text>
<text x="285.7" y="179.1">Rev</text>
<text x="222" y="184.9">Date:</text>
<text x="224" y="181.1">B</text>
<text x="229.8" y="181.1">37NB-A107CM+610</text>
<text x="232.1" y="184.9">Thursday, October 05, 2017</text>
<text x="260.6" y="184.9">Sheet</text>
<text x="270.3" y="184.9">11</text>
<text x="276.1" y="184.9">of</text>
<text x="281.9" y="184.9">21</text>
<text x="287.7" y="181.1">1.1</text>
</g>
<g font-size="1.7" fill="#f00">
<text x="118.2" y="17">LED0_AD0</text>
<text x="118.2" y="15">LED1_AD1</text>
<text x="118.2" y="13.1">LED2_RXDLY</text>
<text x="48.3" y="21.6">PHY_TXD1</text>
<text x="48.3" y="19.7">PHY_TXD0</text>
<text x="48.3" y="23.5">PHY_TXD2</text>
<text x="61.8" y="21.6">8</text>
<text x="61.8" y="19.7">8</text>
<text x="61.8" y="23.5">8</text>
<text x="48.3" y="25.5">PHY_TXD3</text>
<text x="48.3" y="29.3">PHY_TXEN</text>
<text x="61.8" y="25.5">8</text>
<text x="61.8" y="29.3">8</text>
<text x="48.3" y="35.1">MAC_RXD0</text>
<text x="48.3" y="31.3">PHY_TXCLK</text>
<text x="61.8" y="35.1">8</text>
<text x="61.8" y="31.3">8</text>
<text x="48.3" y="37.1">MAC_RXD1</text>
<text x="48.3" y="39">MAC_RXD2</text>
<text x="48.3" y="40.9">MAC_RXD3</text>
<text x="61.8" y="37.1">8</text>
<text x="61.8" y="39">8</text>
<text x="61.8" y="40.9">8</text>
<text x="48.3" y="42.8">MAC_RXDV</text>
<text x="48.3" y="44.8">MAC_RXCLK</text>
<text x="48.3" y="46.7">MAC_CLK</text>
<text x="61.8" y="44.8">8</text>
<text x="61.8" y="42.8">8</text>
<text x="61.8" y="46.7">8</text>
<text x="48.3" y="48.6">MAC_MDC</text>
<text x="48.3" y="52.5">PHY_RST</text>
<text x="48.3" y="50.6">MAC_MDIO</text>
<text x="61.8" y="48.6">8</text>
<text x="61.8" y="52.5">8</text>
<text x="61.8" y="50.6">8</text>
<text x="86.5" y="51.7" transform="rotate(-90 86.5 51.7)">REGOUT</text>
<text x="90.4" y="51.7" transform="rotate(-90 90.4 51.7)">PHY_CLKOUT125</text>
<text x="92.3" y="51.7" transform="rotate(-90 92.3 51.7)">VDDREG</text>
<text x="96.2" y="51.7" transform="rotate(-90 96.2 51.7)">PHY_XTAL2</text>
<text x="98.1" y="51.7" transform="rotate(-90 98.1 51.7)">PHY_XTAL1</text>
<text x="103.9" y="51.7" transform="rotate(-90 103.9 51.7)">RSET</text>
<text x="105.8" y="51.7" transform="rotate(-90 105.8 51.7)">ENSWREG</text>
<text x="118.2" y="49.8">PHY_RST</text>
<text x="146.7" y="49.8">PHYRST</text>
<text x="35.2" y="55.6">PHY_PMEB</text>
<text x="35.2" y="57.5">PHY_INT</text>
<text x="48.3" y="56.4">PHY_PMEB</text>
<text x="48.3" y="58.3">PHY_INT</text>
<text x="61.8" y="56.4">8</text>
<text x="61.8" y="58.3">8</text>
<text x="197.3" y="59.5">PHY_PMEB</text>
<text x="197.3" y="63.3">PHY_INT</text>
<text x="58.3" y="71">MDI0+</text>
<text x="58.3" y="76.8">MDI1+</text>
<text x="58.3" y="73">MDI0-</text>
<text x="129.7" y="74.9">LED0_AD0</text>
<text x="129.7" y="73">LED1_AD1</text>
<text x="129.7" y="76.8">PHY_PMEB</text>
<text x="58.3" y="78.8">MDI1-</text>
<text x="58.3" y="82.6">MDI2+</text>
<text x="129.7" y="80.7">MAC_MDIO</text>
<text x="129.7" y="78.8">LED2_RXDLY</text>
<text x="129.7" y="82.6">MAC_MDC</text>
<text x="58.3" y="88.4">MDI3+</text>
<text x="58.3" y="84.6">MDI2-</text>
<text x="129.7" y="84.6">PHYRST</text>
<text x="129.7" y="88.4">PHY_TXEN</text>
<text x="58.3" y="90.3">MDI3-</text>
<text x="129.7" y="90.3">PHY_TXD3</text>
<text x="129.7" y="92.3">PHY_TXD2</text>
<text x="160.6" y="94.2">REGOUT</text>
<text x="129.7" y="100">MDI1+</text>
<text x="129.7" y="98.1">MDI0-</text>
<text x="129.7" y="101.9">MDI1-</text>
<text x="129.7" y="96.1">MDI0+</text>
<text x="142.9" y="96.9">MDI0+</text>
<text x="142.9" y="98.8">MDI0-</text>
<text x="142.9" y="100.8">MDI1+</text>
<text x="156.4" y="96.9">9</text>
<text x="156.4" y="98.8">9</text>
<text x="156.4" y="100.8">9</text>
<text x="158.3" y="97.9">Inductance close to PIN48</text>
<text x="129.7" y="107.7">MDI3+</text>
<text x="129.7" y="105.8">MDI2-</text>
<text x="129.7" y="103.9">MDI2+</text>
<text x="142.9" y="102.7">MDI1-</text>
<text x="142.9" y="104.6">MDI2+</text>
<text x="142.9" y="106.6">MDI2-</text>
<text x="156.4" y="102.7">9</text>
<text x="156.4" y="104.6">9</text>
<text x="156.4" y="106.6">9</text>
<text x="129.7" y="109.6">MDI3-</text>
<text x="129.7" y="113.5">LED0_AD0</text>
<text x="129.7" y="111.6">LED1_AD1</text>
<text x="142.9" y="108.5">MDI3+</text>
<text x="142.9" y="110.4">MDI3-</text>
<text x="142.9" y="112.4">LED1_AD1</text>
<text x="156.4" y="112.4">9</text>
<text x="156.4" y="108.5">9</text>
<text x="156.4" y="110.4">9</text>
<text x="21.7" y="119.3">PHY_RXD0</text>
<text x="142.9" y="114.3">LED0_AD0</text>
<text x="156.4" y="114.3">9</text>
<text x="160.6" y="117.4">VDDREG</text>
<text x="21.7" y="125.1">PHY_RXD3</text>
<text x="21.7" y="123.2">PHY_RXD2</text>
<text x="21.7" y="121.2">PHY_RXD1</text>
<text x="86.5" y="123.2" transform="rotate(-90 86.5 123.2)">PHY_RXDV</text>
<text x="88.5" y="123.2" transform="rotate(-90 88.5 123.2)">PHY_RXD0</text>
<text x="92.3" y="123.2" transform="rotate(-90 92.3 123.2)">PHY_RXD1</text>
<text x="94.3" y="123.2" transform="rotate(-90 94.3 123.2)">PHY_RXD2</text>
<text x="96.2" y="123.2" transform="rotate(-90 96.2 123.2)">PHY_RXD3</text>
<text x="98.1" y="123.2" transform="rotate(-90 98.1 123.2)">PHY_RXCLK</text>
<text x="100" y="123.2" transform="rotate(-90 100 123.2)">PHY_INT</text>
<text x="103.9" y="123.2" transform="rotate(-90 103.9 123.2)">PHY_TXCLK</text>
<text x="105.8" y="123.2" transform="rotate(-90 105.8 123.2)">PHY_TXD0</text>
<text x="107.8" y="123.2" transform="rotate(-90 107.8 123.2)">PHY_TXD1</text>
<text x="158.3" y="121.1">Close to PIN44.45</text>
<text x="21.7" y="128.9">PHY_RXCLK</text>
<text x="21.7" y="132.8">PHY_RXDV</text>
<text x="172.2" y="146.3">PHY_XTAL1</text>
<text x="198.3" y="146.3">PHY_XTAL2</text>
<text x="77.3" y="154.1">U54</text>
<text x="129.4" y="156">FB49</text>
<text x="50.2" y="161.8">R449</text>
<text x="63.7" y="161.8">10K_1%</text>
<text x="92.7" y="161.8">C506</text>
<text x="58" y="167.6">C508</text>
<text x="96.6" y="165.6">R447</text>
<text x="123.6" y="163.7">C507</text>
<text x="58" y="169.5">0.01uF*</text>
<text x="96.6" y="169.5">R448</text>
<text x="162.6" y="169.5">MAC_CLK</text>
<text x="201.2" y="173.4">PHY_CLKOUT125</text>
<text x="201.2" y="169.5">PHY_XTAL1</text>
</g>
<g font-size="1.7" fill="#000080">
<text x="137.1" y="17">C313</text>
<text x="144.8" y="15">C312</text>
<text x="144.8" y="17">100pF*</text>
<text x="169.9" y="15">R214</text>
<text x="183.4" y="15">4.7K_1%*R0402 PHY_RXD0</text>
<text x="210.5" y="15">R215</text>
<text x="224" y="15">4.7K_1% R0402</text>
<text x="129.4" y="18.9">C314</text>
<text x="129.4" y="20.8">100pF*</text>
<text x="137.1" y="18.9">100pF*</text>
<text x="169.9" y="20.8">R216</text>
<text x="183.4" y="20.8">4.7K_1% R0402 PHY_RXDV</text>
<text x="210.5" y="20.8">R217</text>
<text x="224" y="20.8">4.7K_1%*R0402</text>
<text x="169.9" y="28.6">R220</text>
<text x="169.9" y="24.7">R218</text>
<text x="183.4" y="28.6">4.7K_1%*R0402 LED0_AD0</text>
<text x="183.4" y="24.7">4.7K_1% R0402 LED1_AD1</text>
<text x="210.5" y="28.6">R221</text>
<text x="210.5" y="24.7">R219</text>
<text x="224" y="28.6">4.7K_1% R0402</text>
<text x="224" y="24.7">4.7K_1%*R0402</text>
<text x="106.2" y="32.4">R222</text>
<text x="119.7" y="32.4">2.49K 1%</text>
<text x="169.9" y="38.2">R223</text>
<text x="183.4" y="38.2">4.7K_1%*R0402 PHY_RXD2</text>
<text x="210.5" y="38.2">R224</text>
<text x="224" y="38.2">4.7K_1% R0402</text>
<text x="156.4" y="42.1">R225</text>
<text x="156.4" y="44">10K_1%*</text>
<text x="169.9" y="42.1">R226</text>
<text x="183.4" y="42.1">4.7K_1%*R0402 PHY_RXD3</text>
<text x="210.5" y="42.1">R227</text>
<text x="224" y="42.1">4.7K_1% R0402</text>
<text x="129.4" y="49.8">R228</text>
<text x="142.9" y="49.8">0R</text>
<text x="156.4" y="53.7">C315</text>
<text x="169.9" y="49.8">R229</text>
<text x="183.4" y="49.8">4.7K_1% R0402 LED2_RXDLY</text>
<text x="210.5" y="49.8">R230</text>
<text x="224" y="49.8">4.7K_1%*R0402</text>
<text x="73.4" y="57.5">U33</text>
<text x="156.4" y="55.6">0.01uF</text>
<text x="169.9" y="55.6">R231</text>
<text x="183.4" y="55.6">4.7K_1% R0402 PHY_RXD1</text>
<text x="210.5" y="59.5">R233</text>
<text x="210.5" y="55.6">R232</text>
<text x="224" y="59.5">4.7K_1% R0402</text>
<text x="224" y="55.6">4.7K_1%*R0402</text>
<text x="210.5" y="63.3">R234</text>
<text x="224" y="63.3">4.7K_1% R0402</text>
<text x="169.9" y="69.1">R235</text>
<text x="183.4" y="69.1">0R*</text>
<text x="210.5" y="69.1">R236</text>
<text x="224" y="69.1">0R</text>
<text x="171.8" y="88.4">L21</text>
<text x="171.8" y="90.3">FE252012-2R2</text>
<text x="193.1" y="98.1">C316</text>
<text x="193.1" y="100">10uF/6.3V</text>
<text x="204.7" y="98.1">C317</text>
<text x="204.7" y="100">0.1uF</text>
<text x="214.3" y="98.1">C318</text>
<text x="214.3" y="100">0.1uF</text>
<text x="224" y="98.1">C319</text>
<text x="224" y="100">0.1uF</text>
<text x="233.6" y="98.1">C320</text>
<text x="233.6" y="100">0.1uF</text>
<text x="243.3" y="98.1">C321</text>
<text x="243.3" y="100">0.1uF</text>
<text x="252.9" y="98.1">C322</text>
<text x="252.9" y="100">0.1uF</text>
<text x="108.1" y="107.7">RTL8211E-VB-CG</text>
<text x="36.7" y="119.3">R237</text>
<text x="50.2" y="119.3">22R</text>
<text x="36.7" y="121.2">R239</text>
<text x="36.7" y="123.1">R238</text>
<text x="36.7" y="125.1">R240</text>
<text x="50.2" y="121.2">22R</text>
<text x="50.2" y="123.1">22R</text>
<text x="50.2" y="125.1">22R</text>
<text x="183.4" y="121.2">C323</text>
<text x="183.4" y="123.1">4.7uF</text>
<text x="193.1" y="121.2">C324</text>
<text x="193.1" y="123.1">0.1uF</text>
<text x="204.7" y="121.2">C325</text>
<text x="204.7" y="123.1">0.1uF</text>
<text x="214.3" y="121.2">C326</text>
<text x="214.3" y="123.1">0.1uF</text>
<text x="227.8" y="121.2">C327</text>
<text x="227.8" y="123.1">4.7uF</text>
<text x="237.5" y="121.2">C328</text>
<text x="237.5" y="123.1">0.1uF</text>
<text x="247.1" y="121.2">C329</text>
<text x="247.1" y="123.1">0.1uF</text>
<text x="256.8" y="121.2">C330</text>
<text x="256.8" y="123.1">0.1uF</text>
<text x="36.7" y="128.9">R241</text>
<text x="50.2" y="128.9">22R</text>
<text x="15.5" y="132.8">C333</text>
<text x="15.5" y="134.7">8pF*</text>
<text x="36.7" y="132.8">R242</text>
<text x="50.2" y="132.8">22R</text>
<text x="183.4" y="144.4">Y6</text>
<text x="173.8" y="150.2">C331</text>
<text x="173.8" y="152.1">12pF</text>
<text x="183.4" y="150.2">25MHz-30ppm</text>
<text x="198.9" y="150.2">C332</text>
<text x="198.9" y="152.1">12pF</text>
<text x="102.3" y="161.8">0.01uF</text>
<text x="129.4" y="157.9">120R/100MHz</text>
<text x="52.2" y="165.6">C505</text>
<text x="52.2" y="167.6">1uF</text>
<text x="110.1" y="165.6">316K_1%</text>
<text x="123.6" y="165.6">2.2uF</text>
<text x="77.3" y="171.4">AX6607-ADJ</text>
<text x="110.1" y="169.5">100K_1%</text>
<text x="175.7" y="173.4">R244</text>
<text x="175.7" y="169.5">R243</text>
<text x="189.2" y="173.4">22R</text>
<text x="189.2" y="169.5">22R*</text>
</g>
<g font-size="1.7" fill="#004080">
<text x="89.6" y="62.7" transform="rotate(-90 89.6 62.7)">GND</text>
<text x="91.6" y="65.1" transform="rotate(-90 91.6 65.1)">CLK125</text>
<text x="101.2" y="65.6" transform="rotate(-90 101.2 65.6)">AVDD33</text>
<text x="103.1" y="65.6" transform="rotate(-90 103.1 65.6)">AVDD10</text>
<text x="105.1" y="63.5" transform="rotate(-90 105.1 63.5)">RSET</text>
<text x="108.9" y="65.7" transform="rotate(-90 108.9 65.7)">DVDD33</text>
<text x="85.8" y="68.5" transform="rotate(-90 85.8 68.5)">GND(EPAD)</text>
<text x="87.7" y="66.3" transform="rotate(-90 87.7 66.3)">REGOUT</text>
<text x="93.5" y="66.3" transform="rotate(-90 93.5 66.3)">VDDREG</text>
<text x="95.4" y="66.3" transform="rotate(-90 95.4 66.3)">VDDREG</text>
<text x="97.4" y="66.5" transform="rotate(-90 97.4 66.5)">CKXTAL2</text>
<text x="99.3" y="66.5" transform="rotate(-90 99.3 66.5)">CKXTAL1</text>
<text x="107" y="67.8" transform="rotate(-90 107 67.8)">ENSWREG</text>
<text x="74.4" y="72.2">MDI[0]+</text>
<text x="74.4" y="74.1">MDI[0]-</text>
<text x="74.4" y="76.1">AVDD10</text>
<text x="74.4" y="78">MDI[1]+</text>
<text x="108.9" y="76.1">LED0/PHYAD0</text>
<text x="108.9" y="74.1">LED1/PHYAD1</text>
<text x="113.8" y="72.2">DVDD10</text>
<text x="115.8" y="78">PMEB</text>
<text x="74.4" y="79.9">MDI[1]-</text>
<text x="74.4" y="81.9">AVDD33</text>
<text x="74.4" y="83.8">MDI[2]+</text>
<text x="109.6" y="79.9">LED2_RXDLY</text>
<text x="116.2" y="81.9">MDIO</text>
<text x="116.8" y="83.8">MDC</text>
<text x="74.4" y="85.7">MDI[2]-</text>
<text x="74.4" y="87.7">AVDD10</text>
<text x="74.4" y="89.6">MDI[3]+</text>
<text x="112.5" y="85.7">PHYRSTB</text>
<text x="113.8" y="87.7">DVDD10</text>
<text x="115.2" y="89.6">TXCTL</text>
<text x="74.4" y="91.5">MDI[3]-</text>
<text x="74.4" y="93.4">NC</text>
<text x="116.2" y="93.4">TXD2</text>
<text x="116.2" y="91.5">TXD3</text>
<text x="87.7" y="105.2" transform="rotate(-90 87.7 105.2)">RXCTL/PHYAD2</text>
<text x="89.6" y="105.2" transform="rotate(-90 89.6 105.2)">RXD0/SELRGV</text>
<text x="91.6" y="105.2" transform="rotate(-90 91.6 105.2)">DVDD33</text>
<text x="93.5" y="105.2" transform="rotate(-90 93.5 105.2)">RXD1/TXDLY</text>
<text x="95.4" y="105.2" transform="rotate(-90 95.4 105.2)">RXD2/AN0</text>
<text x="97.4" y="105.2" transform="rotate(-90 97.4 105.2)">RXD3/AN1</text>
<text x="99.3" y="105.2" transform="rotate(-90 99.3 105.2)">RXC</text>
<text x="101.2" y="105.2" transform="rotate(-90 101.2 105.2)">INTB</text>
<text x="103.1" y="105.2" transform="rotate(-90 103.1 105.2)">DVDD33</text>
<text x="105.1" y="105.2" transform="rotate(-90 105.1 105.2)">TXC</text>
<text x="107" y="105.2" transform="rotate(-90 107 105.2)">TXD0</text>
<text x="108.9" y="105.2" transform="rotate(-90 108.9 105.2)">TXD1</text>
<text x="78.2" y="159.1">VIN</text>
<text x="83" y="159.1">VOUT</text>
<text x="78.2" y="162.9">EN</text>
<text x="78.2" y="166.8">GND</text>
<text x="84.6" y="166.8">ADJ</text>
<text x="85.5" y="162.9">BP</text>
</g>
<g font-size="1.4">
<text x="30.9" y="1.5">5</text>
<text x="88.8" y="1.5">4</text>
<text x="146.7" y="1.5">3</text>
<text x="204.7" y="1.5">2</text>
<text x="262.6" y="1.5">1</text>
<text x=".5" y="26.1">D</text>
<text x="292" y="26.1">D</text>
<text x=".5" y="71.9">C</text>
<text x="292" y="71.9">C</text>
<text x=".5" y="117.8">B</text>
<text x="292" y="117.8">B</text>
<text x=".5" y="163.6">A</text>
<text x="292" y="163.6">A</text>
<text x="30.9" y="186.8">5</text>
<text x="88.8" y="186.8">4</text>
<text x="146.7" y="186.8">3</text>
<text x="204.7" y="186.8">2</text>
<text x="262.6" y="186.8">1</text>
</g>
</svg>
